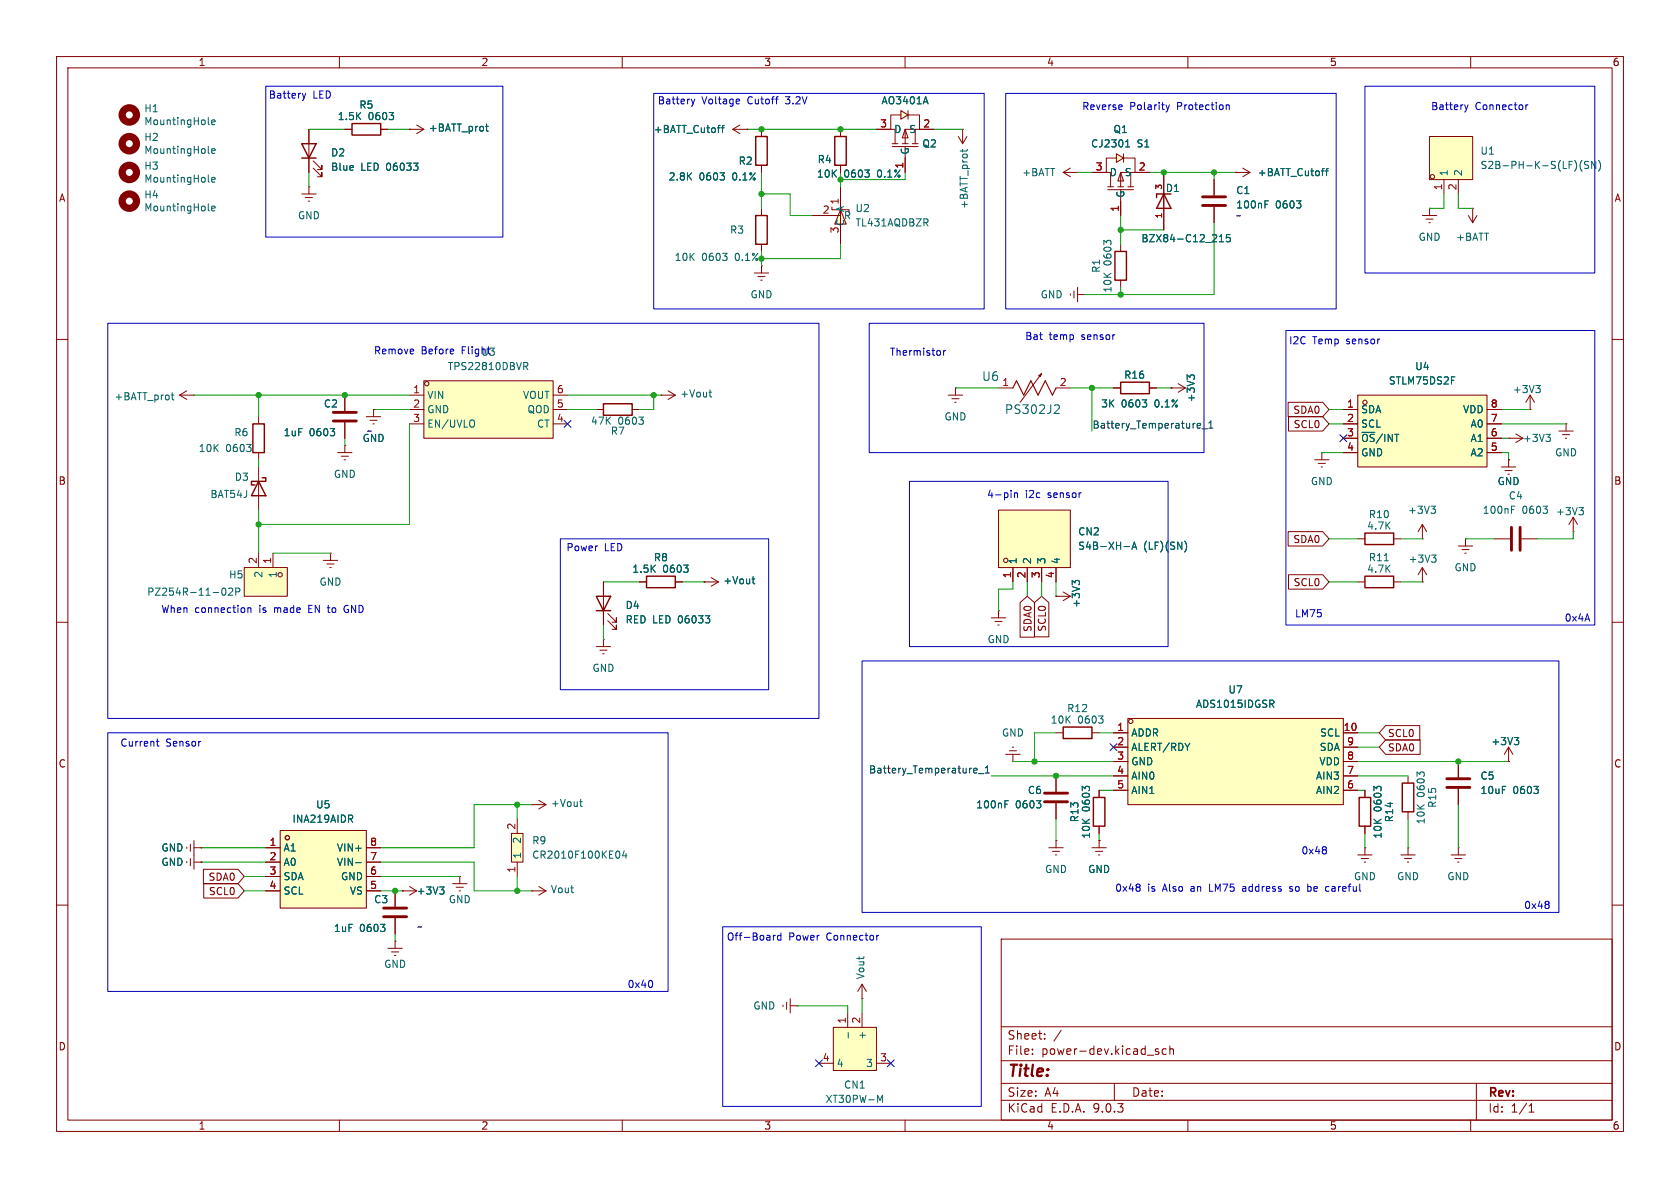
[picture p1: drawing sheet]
<svg xmlns="http://www.w3.org/2000/svg" width="297mm" height="210mm" viewBox="0 0 297 210" stroke-linecap="round" stroke-linejoin="round" font-family="sans-serif">
<g fill="none" stroke="#840000" stroke-width=".18">
<path d="M10 10h277v190h-277zM12 12h273v186h-273zM60 10v2M110 10v2M160 10v2M210 10v2M260 10v2M10 60h2M31.7 69.9l1.3 .7M31.7 69.9h2.6M33 69.1l-1.3 .8M34.3 69.9h.1"/>
<path d="M285 60h2M10 110h2M285 110h2M10 160h2M177 166h108v32h-108zM285 160h2M60 198v2M110 198v2M160 198v2M177 194.5h108M177 191.5h108M177 187.5h108"/>
<path d="M177 181.5h108M182.5 186.3v.1M182.5 185.5v.1M184.7 183.6v.1M184.7 182.8v.1M187.6 182.1l-1.3 2M197 191.5v3M204.2 185.7l.7 .4-.2 .3-.5-.1M204.8 185.5l-.3-.1-.3 .2M206.2 185.5l-.5-.1-.2 .3v.4l.1 .2h.6M206.8 185.5l.2-.1 .4 .1 .1 .9M206.8 184.9v1.5"/>
<path d="M210 198v2M260 198v2M261 191.5v6.5M270.3 196.6h.9M270.3 195.5l.4-.4v1.5"/>
</g>
<path d="M30.3 69.8h.5M30.5 69.4v1.1l.3 .2" fill="none" stroke="#006464" stroke-width=".18"/>
<path d="M176.5 90.2h12.7v10.1h-12.7z" fill="#ffffc2"/>
<g fill="none" stroke="#840000" stroke-width=".18">
<path d="M61 78.7h.1M61 69.9v2.7M61 74.7v2.8M61 78.7v1.3M167.6 69.9h2.6M168.3 70.5h1.2M168.8 71.1h.2M168.9 68.6h.1M168.9 68.6v1.3M176.5 68.6h2.6M184.1 66l-3.8 5.1M184.1 66l-.5 .4 .3 .1"/>
<path d="M184.1 66l-.3 .4 .1 .1M184.1 66l-.2 .5M186.7 68.6h2.5M57.1 99.1h2.6M57.8 99.7h1.3M58.4 97.8h.1M58.4 97.8v1.3M59.7 80h2.5M60.3 80.6h1.3M60.8 81.3h.3M176.5 90.2h12.7v10.1h-12.7zM58.3 100.3h.2"/>
<path d="M175.3 109.2h2.5M175.9 109.9h1.3M176.4 110.5h.3M176.5 108h.1M176.5 108v1.2M179.1 100.3v2.6M181.6 100.3v2.6M184.1 100.3v2.6M186.7 100.3v2.6"/>
<circle cx="177.8" cy="99.1" r=".38"/>
</g>
<path d="M36.8 32l.2 .2M37.4 31.8l.6-.1v-.3h-.4l-.2 .1 .1 .6h.5M58.4 75.8h.8l-.5 .4M59.1 76.4v.5M186.6 71.6h.5l.2 .4-1 1.1h1M198.7 96.6h1M200.1 97.1l.4-1.3 .5 1.3M200.2 96.7h.6M209.5 95.7a1.49 1.49 0 0 1 0 1.8" fill="none" stroke="#006464" stroke-width=".18"/>
<circle cx="22.9" cy="30.5" r="1.27" fill="none" stroke="#840000" stroke-width="1.3"/>
<path d="M58.9 72.9h4.1M58.9 74.4h4.1" fill="none" stroke="#840000" stroke-width=".51"/>
<path d="M179.1 68.6l.6-1.3 1.3 2.6 1.2-2.6 1.3 2.6 1.3-2.6 1.3 2.6 .6-1.3" fill="none" stroke="#840000" stroke-width=".2"/>
<path d="M43.2 100.3h7.6v5.1h-7.6z" fill="#ffffc2"/>
<g fill="none" stroke="#840000" stroke-width=".18">
<path d="M54.6 22.9v7.6M55.4 29.7l1.5 1.5v-.7v.7h-.8M55.4 28.4l1.5 1.6v-.8v.8h-.8M61 22.9h1.2M67.3 22.9h1.3M72.4 22.9h.1M72.4 22.9h2.5M73.7 22.1l1.2 .8M74.9 22.9l-1.2 .7M45.7 73.7v1.2M196.8 68.6h1.3M203.2 68.6h1.3"/>
<path d="M207 68.6h.1M207 68.6h2.5M208.3 67.8l1.2 .8M209.5 68.6l-1.2 .7M45.7 80v1.3M45.7 82.6v7.6M45.7 97.8v2.5M48.3 97.8v2.5M43.2 100.3h7.6v5.1h-7.6zM186.7 105.4h.1M186.7 105.4h2.5M188 104.6l1.2 .8"/>
<path d="M189.2 105.4l-1.2 .8"/>
<circle cx="49.5" cy="101.6" r=".38"/>
</g>
<g fill="none" stroke="#006464" stroke-width=".18">
<path d="M68.8 19.9h.8l-.4 .5M69.5 20.5v.5M73.1 28.8h.8l-.4 .5M73.8 29.4v.6M85.8 22.3h.5M86 21.9v1.1l.3 .2M43.6 78.6h.8l-.4 .4M44.3 79.2v.5M201.9 70.7h.8l-.4 .5M202.7 71.3v.5M210.4 66.7l-.5-.4v.8M210.4 66.5l.2-.2h.3l.2 .2"/>
<path d="M39.2 104.4l.1-.3 .2-.1a.68 .68 0 0 1 .4 .6 .68 .68 0 0 1-.4 .6l-.2-.1-.1-.4M40.4 104.1l.5-.1 .2 .3-.7 .9h.7M41.7 104.6h.6l.1-.2-.1-.3-.6-.1v1.2M190 103l-.4-.4v.8M190 102.8l.3-.2h.3l.2 .2"/>
</g>
<path d="M53.3 25.4h2.6l-1.3 2.5zM53.3 27.9h2.6M62.2 21.8h5.1v2.1h-5.1zM44.7 74.9h2v5.1h-2zM198.1 67.6h5.1v2h-5.1zM45.7 85.1l1.3 2.5h-2.6zM46.4 84.5h.6v.6h-2.6v.6h.7" fill="none" stroke="#840000" stroke-width=".25"/>
<path d="M252.7 24.1h7.6v7.7h-7.6z" fill="#ffffc2"/>
<g fill="none" stroke="#840000" stroke-width=".18">
<path d="M252.7 24.1h7.6v7.7h-7.6zM255.3 31.8v2.5M257.8 31.8v2.5M259.6 38.1l.7 1.3M260.3 36.8h.1M260.3 36.8v2.6M261.1 38.1l-.8 1.3M105.4 114.3h2.5M106 114.9h1.3M106.6 115.6h.2M106.7 113h.1M106.7 102.9v7.6"/>
<path d="M106.7 113v1.3M107.4 109.7l1.6 1.6v-.8v.8h-.8M107.4 108.5l1.6 1.5v-.8v.8h-.8M113 102.9h1.3M119.4 102.9h1.2M124.5 102.9h.1M124.5 102.9h2.5M125.7 102.1l1.3 .8M127 102.9l-1.3 .7"/>
<circle cx="253.2" cy="31.2" r=".38"/>
</g>
<path d="M279.7 28.3a1.46 1.46 0 0 0 0 2M280.8 28.6l-.4-.1-.2 .1v.4l.5 .2 .1 .3-.2 .3-.5-.1M282.1 28.5v1.3l-.7-1.3v1.3M282.6 28.3a1.46 1.46 0 0 1 0 2M120.9 99.9h.7l-.4 .5M121.6 100.5v.5M124.7 108.8h.8l-.4 .5M125.4 109.5v.5M133 102.3h.4M133.1 101.9v1.1l.3 .2" fill="none" stroke="#006464" stroke-width=".18"/>
<path d="M105.4 105.4h2.5l-1.2 2.6zM105.4 108h2.5M114.3 101.9h5.1v2h-5.1z" fill="none" stroke="#840000" stroke-width=".25"/>
<path d="M74.9 67.3h22.9v10.2h-22.9z" fill="#ffffc2"/>
<g fill="none" stroke="#840000" stroke-width=".18">
<path d="M205.7 30.5v10.1M72.4 69.9h2.5M72.4 72.4h2.5M72.4 74.9h2.5M74.9 67.3h22.9v10.2h-22.9zM97.8 69.9h2.5M97.8 72.4h2.5M97.8 74.9h2.5"/>
<circle cx="75.4" cy="67.8" r=".38"/>
</g>
<path d="M215.6 42.7h.7M215.6 41.8l.3-.3v1.2M217.5 41.5h-.7v.6l.2-.1h.4l.1 .2v.4l-.2 .1-.5-.1M83.7 74.3a.9 .9 0 0 1 0 1.1M92.6 64.1h.5l.2 .2-.1 .4h-.6M92.9 64.7l.4 .6" fill="none" stroke="#006464" stroke-width=".18"/>
<path d="M205.7 34.3l1.3 2.5h-2.5zM205.7 34.3h-1.2v.6" fill="none" stroke="#840000" stroke-width=".25"/>
<g fill="#ffffc2">
<path d="M160 22.9l.5 1.5h-1z"/>
<path d="M159.3 19.6l1.2 .7-1.2 .8z"/>
</g>
<g fill="none" stroke="#840000" stroke-width=".18">
<path d="M159.3 19.6l1.2 .7-1.2 .8zM160.5 19.6v1.5M154.9 22.9h2.6M157.7 25.9h4.6M157.7 25.4h1M159.3 20.3h-1.8v2.6h.7v2.5M159.5 25.4h1M160 22.9l.5 1.5h-1zM160 27.9v2.6M160.5 20.3h2.1v2.6M161.3 25.4h1M161.8 22.9v2.5"/>
<path d="M162.6 22.9h-2.6v2.5M162.6 22.9h2.5M169.4 24.1l.8 1.3M170.2 22.9h.1M170.2 22.9v2.5M170.9 24.1l-.7 1.3M188 30.5l1.2 .7M188 30.5h2.5M189.2 29.7l-1.2 .8M190.5 30.5h.1"/>
</g>
<path d="M163.6 17.1l.5 1.3M170.2 26.4v.5M171 26.4l-.2 .3h-1.1" fill="none" stroke="#006464" stroke-width=".18"/>
<g fill="#ffffc2">
<path d="M198.1 30.5l.5 1.5h-1z"/>
<path d="M197.4 27.2l1.2 .7-1.2 .8z"/>
</g>
<g fill="none" stroke="#840000" stroke-width=".18">
<path d="M53.3 34.3h2.6M54 34.9h1.2M54.5 35.6h.2M54.6 33h.1M54.6 33v1.3M129.5 22.9l1.3 .7M129.5 22.9h2.6M130.8 22.1l-1.3 .8M132.1 22.9h.1M134.6 22.9v1.2M134.6 29.2v1.3M134.6 36.8v1.3"/>
<path d="M143.5 38.1h5.1M147.1 36.6v.5h3v.5M148.6 22.9v1.2M148.6 29.2v1.3M148.6 33v10.2M193 30.5h2.6M195.8 33.5h4.6M195.8 33h1M197.4 27.9h-1.8v2.6h.7v2.5M197.4 27.2l1.2 .7-1.2 .8zM197.6 33h1M198.1 30.5l.5 1.5h-1z"/>
<path d="M198.1 35.6v2.5M198.6 27.9h2.1v2.6M198.6 27.2v1.5M199.4 33h1M199.9 30.5v2.5M200.7 30.5h-2.6v2.5M200.7 30.5h2.5M214.6 31.8v2.7M214.6 36.6v2.8M133.3 48.3h2.6M134 48.9h1.3M134.5 49.5h.2"/>
<path d="M134.6 47h.1M134.6 43.2v1.3M134.6 47v1.3M189.2 51.9v.3M189.9 51.4v1.3M190.5 52.1h1.3M190.5 50.8v2.5M191.8 52.1h.1M198.1 43.2v1.3M198.1 49.5v1.3M64.8 73.7h2.5M65.4 74.3h1.3"/>
<path d="M65.9 74.9h.3M66 72.4h.1M66 72.4v1.3M105.4 72.4h1.3M111.8 72.4h1.2M116.8 69.9h.1M116.8 69.9h2.6M118.1 69.1l1.3 .8M119.4 69.9l-1.3 .7M264.2 95.3h2.8M269 95.3h2.8M80 156.2h2.5"/>
<path d="M80.6 156.8h1.3M81.2 157.5h.2M81.3 154.9h.1M81.3 154.9v1.3M240 151.1h2.6M240.7 151.8h1.2M241.2 152.4h.2M241.3 149.9h.1M241.3 149.9v1.2"/>
</g>
<g fill="none" stroke="#006464" stroke-width=".18">
<path d="M36.8 26.9l.2 .2M36.8 37.1l.2 .2M36.8 21.9l.2 .1M37.4 26.7l.6-.1v-.3h-.4l-.2 .2 .1 .6h.5M37.4 21.6l.6-.1v-.2l-.4-.1-.2 .2 .1 .6h.5M37.4 36.9l.6-.2v-.2l-.4-.1-.2 .2 .1 .6h.5M127.3 30.6h.8l-.5 .4M127.6 22.6h.4M128 31.2v.5M128 22.2l-.3 .2v1M152.9 30h.8l-.4 .5M153.6 30.6v.6"/>
<path d="M199 26h.7M199.1 25l.3-.3v1.3M223.6 36.1h.5M223.6 35.5h.6M229.2 35.5h.8l-.4 .5M229.9 36.1v.6M127.7 44.8h.8l-.4 .5M128.5 45.4v.5M195.6 42.9l-.5-.4v.8M195.7 42.5h.6M112.9 73.7h.8l-.4 .5M113.7 74.3v.6"/>
<path d="M125.3 69.3h.5M125.5 68.9v1.1l.3 .2M267.2 90.1h.4M267.2 89.5h.6M272.8 89.5h.8l-.5 .5M273.5 90.1v.5"/>
</g>
<path d="M133.6 24.1h2v5.1h-2zM133.6 38.1h2v5.1h-2zM147.6 24.1h2v5.1h-2zM197.1 44.5h2v5h-2zM106.7 71.4h5.1v2h-5.1z" fill="none" stroke="#840000" stroke-width=".25"/>
<path d="M212.6 34.8h4.1M212.6 36.3h4.1M267.2 93.2v4.1M268.7 93.2v4.1" fill="none" stroke="#840000" stroke-width=".51"/>
<g fill="none" stroke="#840000" stroke-width="1.3">
<circle cx="22.9" cy="25.4" r="1.27"/>
<circle cx="22.9" cy="35.6" r="1.27"/>
<circle cx="22.9" cy="20.3" r="1.27"/>
</g>
<path d="M90.4 147.3h2.1v5.1h-2.1z" fill="#ffffc2"/>
<g fill="none" stroke="#840000" stroke-width=".18">
<path d="M251.5 95.3h.1M251.5 92.7l-.8 1.3M251.5 92.7l.7 1.3M251.5 92.7v2.6M33 149.7v.3M33 152.3v.2M33.7 149.2v1.3M33.7 151.8v1.2M34.3 149.9h1.3M34.3 148.6v5.1M34.3 152.4h1.3M35.6 149.9h.1"/>
<path d="M35.6 152.4h.1M69.8 157.5v2.8M71.1 157.5h.1M71.1 157.5h2.6M72.4 156.7l1.3 .8M73.7 157.5l-1.3 .7M90.4 147.3h2.1v5.1h-2.1zM91.4 144.8v2.5M91.4 152.4v2.5M68.6 167.6h2.5M69.2 168.3h1.3M69.7 168.9h.3"/>
<path d="M69.8 166.4h.1M69.8 162.3v2.8M69.8 166.4v1.2"/>
</g>
<path d="M253 89.5h.8l-.5 .5M253.5 90l.3 .2v.3l-.3 .2M77.7 156.8h.8l-.4 .5M78.3 157.3l.2 .2v.3l-.2 .3M109.4 150.5l.2 .4-.2 .7M110.4 150.4l-.3 .9h.7M110.7 150.9v.8M67.3 163.4h.7l-.4 .5M68 164v.5" fill="none" stroke="#006464" stroke-width=".18"/>
<path d="M67.8 160.5h4.1M67.8 162.1h4.1" fill="none" stroke="#840000" stroke-width=".51"/>
<path d="M49.5 146.8h15.3v13.7h-15.3z" fill="#ffffc2"/>
<g fill="none" stroke="#840000" stroke-width=".18">
<path d="M47 149.9h2.5M47 152.4h2.5M47 154.9h2.5M47 157.5h2.5M49.5 146.8h15.3v13.7h-15.3zM64.8 149.9h2.5M64.8 152.4h2.5M64.8 154.9h2.5M64.8 157.5h2.5"/>
<circle cx="50.8" cy="148.1" r=".38"/>
</g>
<path d="M61.9 144.8l.5 .6M62.2 144.2l.2 .1-.2 .4M62.9 152.5h1" fill="none" stroke="#006464" stroke-width=".18"/>
<path d="M240 69.9h22.9v12.7h-22.9z" fill="#ffffc2"/>
<g fill="none" stroke="#840000" stroke-width=".18">
<path d="M218.4 30.5h.1M218.4 30.5h2.6M219.7 29.7l1.3 .8M221 30.5l-1.3 .7M251.5 38.1h2.5M252.1 38.7h1.3M252.6 39.4h.3M252.7 36.8h.1M252.7 36.8v1.3M237.5 72.4h2.5M237.5 74.9h2.5M237.5 77.5h2.5"/>
<path d="M240 69.9h22.9v12.7h-22.9zM262.9 72.4h2.5M262.9 74.9h2.5M262.9 77.5h2.5M266.7 77.5h.1M266.7 77.5h2.5M268 76.7l1.2 .8M269.2 77.5l-1.2 .7M275.6 76.2h2.5M276.2 76.8h1.3M276.7 77.5h.3M276.9 74.9h.1"/>
<path d="M276.9 74.9v1.3M232.4 81.3h2.5M233 81.9h1.3M233.6 82.6h.2M233.7 80h.1M233.7 80v1.3M237.5 80h2.5M240 95.3h1.3M246.4 95.3h1.2M257.8 96.5h2.5M258.4 97.2h1.3M259 97.8h.2"/>
<path d="M259.1 95.3h.1M259.1 95.3v1.2M262.9 80h2.5M265.4 82.6h2.6M266.1 83.2h1.2M266.6 83.8h.2M266.7 81.3h.1M266.7 81.3v1.3M240 102.9h1.3M246.4 102.9h1.2M251.5 102.9h.1M251.5 100.3l-.8 1.3"/>
<path d="M251.5 100.3l.7 1.3M251.5 100.3v2.6M177.8 133.4h2.5M178.4 132.7h1.3M178.9 132.1h.3M179.1 134.6h.1M179.1 133.4v1.2M186.7 137.2v2.8M186.7 129.5h1.3M193 129.5h1.3M241.3 139.7v1.3M257.8 134.6v2.8"/>
<path d="M257.8 139.4v2.8M266.7 134.6h.1M266.7 132.1l-.8 1.3M266.7 132.1l.8 1.3M266.7 132.1v2.5M94 142.2h.1M94 142.2h2.5M95.2 141.5l1.3 .7M96.5 142.2l-1.3 .8M185.4 149.9h2.6M186.1 150.5h1.2M186.6 151.1h.2"/>
<path d="M186.7 148.6h.1M186.7 142v2.8M186.7 148.6v1.3M241.3 146.1v1.2M256.5 151.1h2.6M257.2 151.8h1.2M257.7 152.4h.2M257.8 149.9h.1M257.8 149.9v1.2"/>
<circle cx="241.3" cy="71.1" r=".38"/>
</g>
<g fill="none" stroke="#006464" stroke-width=".18">
<path d="M234.3 30.2h.5M234.8 29.8l-.3 .2v1.1M273.3 76.8h.8l-.4 .5M273.8 77.3l.3 .2v.3l-.3 .2M244.7 99.1h.7M253.1 98.1h.8l-.5 .5M253.6 98.6l.3 .2v.3l-.3 .3M194.2 126.6h.8l-.4 .4M194.9 127.2v.5M243.4 139.4l-.5-.4v.8M243.5 139.1h.5M267.7 130.4h.8l-.4 .5"/>
<path d="M268.2 130.9l.3 .2v.3l-.3 .2M271.2 139h.8l-.5 .5M271.9 139.6v.6M102.5 141.7h.5M102.7 141.3v1.1l.3 .2M177.7 142.2h.4M177.7 141.5h.6M183.2 141.5h.8l-.4 .5M183.9 142.2v.5"/>
</g>
<path d="M241.3 94.2h5.1v2.1h-5.1zM241.3 101.9h5.1v2h-5.1zM188 128.5h5v2.1h-5zM240.3 141h2v5.1h-2z" fill="none" stroke="#840000" stroke-width=".25"/>
<path d="M255.8 139.2h4M255.8 137.7h4M184.7 141.7h4M184.7 140.2h4" fill="none" stroke="#840000" stroke-width=".51"/>
<path d="M199.4 127h38.1v15.2h-38.1z" fill="#ffffc2"/>
<g fill="none" stroke="#840000" stroke-width=".18">
<path d="M270.5 72.4h.1M270.5 69.9l-.8 1.2M270.5 69.9l.8 1.2M270.5 69.9v2.5M278.1 94h.1M278.1 91.4l-.7 1.3M278.1 91.4l.8 1.3M278.1 91.4v2.6M194.3 139.7v1.3M196.8 129.5h2.6M196.8 132.1h2.6M196.8 134.6h2.6"/>
<path d="M196.8 137.2h2.6M196.8 139.7h2.6M199.4 127h38.1v15.2h-38.1zM237.5 129.5h2.5M237.5 132.1h2.5M237.5 134.6h2.5M237.5 137.2h2.5M237.5 139.7h2.5M193 149.9h2.6M193.7 150.5h1.2M194.2 151.1h.2M194.3 148.6h.1"/>
<path d="M194.3 146.1v1.2M194.3 148.6v1.3M138.4 177.7v.2M139.1 177.2v1.2M139.7 177.8h1.3M139.7 176.5v2.6M141 177.8h.1M152.4 176.5h.1M152.4 174l-.8 1.3M152.4 174l.8 1.3M152.4 174v2.5"/>
<circle cx="199.9" cy="127.5" r=".38"/>
</g>
<path d="M271.5 68.1h.8l-.4 .5M272.1 68.6l.2 .3v.3l-.2 .2M279.1 89.7h.8l-.4 .5M279.7 90.2l.2 .3v.3l-.2 .2M191.8 139.4l-.5-.4v.8M191.9 139.1h.6M224.8 124.4l.4 .6M225 123.8l.2 .2v.3l-.2 .1" fill="none" stroke="#006464" stroke-width=".18"/>
<path d="M193.3 141h2v5.1h-2z" fill="none" stroke="#840000" stroke-width=".25"/>
<path d="M147.3 181.6h7.6v7.6h-7.6z" fill="#ffffc2"/>
<g fill="none" stroke="#840000" stroke-width=".18">
<path d="M54.6 22.9v2.5M54.6 27.9v2.6M61 22.9h1.2M67.3 22.9h1.3M72.4 22.9h.1M132.1 22.9h.1M134.6 22.9v1.2M134.6 29.2v1.3M148.6 22.9v1.2M148.6 29.2v1.3M154.9 22.9h2.6M160 27.9v2.6"/>
<path d="M162.6 22.9h2.5M193 30.5h2.6M198.1 35.6v2.5M200.7 30.5h2.5M205.7 30.5v10.1M214.6 31.8v2.7M214.6 36.6v2.8M218.4 30.5h.1M61 69.9v2.7M61 74.7v2.8M66 72.4h.1M196.8 68.6h1.3"/>
<path d="M203.2 68.6h1.3M207 68.6h.1M227.7 71.1h6.1l1.1 1.3-1.1 1.3h-6.1zM227.8 73.7h6l1.1 1.2-1.1 1.3h-6zM237.5 72.4h2.5M237.5 74.9h2.5M237.5 77.5h2.5M262.9 72.4h2.5M262.9 74.9h2.5M262.9 77.5h2.5M227.7 94h6.1l1.1 1.3-1.1 1.2h-6.1zM237.5 80h2.5"/>
<path d="M262.9 80h2.5M266.7 81.3h.1M106.7 102.9v2.5M106.7 108v2.5M113 102.9h1.3M119.4 102.9h1.2M124.5 102.9h.1M179.1 100.3v2.6M180.3 106.5l1.3-1.1 1.3 1.1v6.1h-2.6zM181.6 100.3v2.6M182.9 106.5l1.2-1.1 1.3 1.1v6.1h-2.5zM184.1 100.3v2.6"/>
<path d="M186.7 105.4h.1M186.7 100.3v2.6M227.8 101.6h6l1.1 1.3-1.1 1.2h-6zM186.7 137.2v2.8M194.3 139.7v1.3M196.8 129.5h2.6M196.8 132.1h2.6M196.8 134.6h2.6M196.8 137.2h2.6M196.8 139.7h2.6M237.5 129.5h2.5M237.5 132.1h2.5"/>
<path d="M237.5 134.6h2.5M237.5 137.2h2.5M237.5 139.7h2.5M241.3 139.7v1.3M245 128.3h6v2.5h-6l-1.2-1.3zM245 130.8h6.1v2.6h-6.1l-1.2-1.3zM248.9 137.2v1.2M257.8 134.6v2.8M257.8 139.4v2.8M266.7 134.6h.1M35.6 152.4h.1M35.6 149.9h.1"/>
<path d="M36 153.7h6.1l1.1 1.2-1.1 1.3h-6.1zM36 156.2h6.1l1.1 1.3-1.1 1.3h-6.1zM47 152.4h2.5M47 157.5h2.5M47 149.9h2.5M47 154.9h2.5M64.8 152.4h2.5M64.8 157.5h2.5M64.8 149.9h2.5M64.8 154.9h2.5M69.8 157.5v2.8M71.1 157.5h.1"/>
<path d="M94 157.5h.1M94 157.5h2.5M95.2 156.7l1.3 .8M96.5 157.5l-1.3 .7M186.7 142v2.8M194.3 148.6h.1M194.3 146.1v1.2M241.3 146.1v1.2M247.6 151.1h2.6M248.3 151.8h1.3M248.8 152.4h.2M248.9 149.9h.1"/>
<path d="M248.9 143.5v1.3M248.9 149.9v1.2M69.8 162.3v2.8M149.9 179.1v2.5M152.4 179.1v2.5M144.8 188h2.5M147.3 181.6h7.6v7.6h-7.6zM154.9 188h2.6"/>
</g>
<g fill="none" stroke="#006464" stroke-width=".18">
<path d="M68.8 19.9h.8l-.4 .5M163.6 17.1l.5 1.3M69.5 20.5v.5M73.1 28.8h.8l-.4 .5M73.8 29.4v.6M85.8 22.3h.5M86 21.9v1.1l.3 .2M127.3 30.6h.8l-.5 .4M127.6 22.6h.4M128 31.2v.5M128 22.2l-.3 .2v1M152.9 30h.8l-.4 .5"/>
<path d="M153.6 30.6v.6M199 26h.7M199.1 25l.3-.3v1.3M223.6 36.1h.5M223.6 35.5h.6M229.2 35.5h.8l-.4 .5M229.9 36.1v.6M234.3 30.2h.5M234.8 29.8l-.3 .2v1.1M215.6 42.7h.7M215.6 41.8l.3-.3v1.2M217.5 41.5h-.7v.6l.2-.1h.4l.1 .2v.4l-.2 .1-.5-.1"/>
<path d="M58.4 75.8h.8l-.5 .4M59.1 76.4v.5M201.9 70.7h.8l-.4 .5M202.7 71.3v.5M210.4 66.7l-.5-.4v.8M210.4 66.5l.2-.2h.3l.2 .2M120.9 99.9h.7l-.4 .5M198.7 96.6h1M200.1 97.1l.4-1.3 .5 1.3M200.2 96.7h.6M209.5 95.7a1.49 1.49 0 0 1 0 1.8M121.6 100.5v.5"/>
<path d="M124.7 108.8h.8l-.4 .5M125.4 109.5v.5M133 102.3h.4M133.1 101.9v1.1l.3 .2M190 103l-.4-.4v.8M190 102.8l.3-.2h.3l.2 .2M191.8 139.4l-.5-.4v.8M191.9 139.1h.6M224.8 124.4l.4 .6M225 123.8l.2 .2v.3l-.2 .1M243.4 139.4l-.5-.4v.8M243.5 139.1h.5"/>
<path d="M251 136.9l-.5-.4v.8M251.1 136.5h.6M267.7 130.4h.8l-.4 .5M268.2 130.9l.3 .2v.3l-.3 .2M271.2 139h.8l-.5 .5M271.9 139.6v.6M61.9 144.8l.5 .6M62.2 144.2l.2 .1-.2 .4M62.9 152.5h1M77.7 156.8h.8l-.4 .5M78.3 157.3l.2 .2v.3l-.2 .3M177.7 142.2h.4"/>
<path d="M177.7 141.5h.6M183.2 141.5h.8l-.4 .5M183.9 142.2v.5M67.3 163.4h.7l-.4 .5M68 164v.5M150 182.5v1M155.2 193.6l.4 .9 .4-.9v1.3"/>
</g>
<path d="M247.9 138.4h2v5.1h-2z" fill="none" stroke="#840000" stroke-width=".25"/>
<path d="M211.8 74.8l.4 .1 .1 .2-.7 .2M212.2 75.6l-.4 .1M212.5 75.8h1M213.7 75.7h.7M213.7 74.8l.4-.4v1.3M172.3 135.8l.4 .1v.2l-.6 .1M172.7 136.6h-.4M173 136.8h1M174.2 136.6h.7M174.2 135.7l.4-.3v1.2" fill="none" stroke="#0f0f0f" stroke-width=".18"/>
<g fill="none" stroke="#009600" stroke-width=".18">
<path d="M54.6 22.9h6.4M54.6 30.5v2.5M68.6 22.9h3.8M132.1 22.9h22.8M134.6 30.5v6.3M134.6 34.3h5.1v3.8h3.8M148.6 30.5v2.5M160 30.5v1.3h-11.4M165.1 22.9h5.1M190.5 30.5h2.5M198.1 38.1v5.1M203.2 30.5h15.2"/>
<path d="M214.6 39.4v12.7h-22.8M214.6 30.5v1.3M255.3 34.3v2.5h-2.6M257.8 34.3v2.5h2.5M134.6 44.5v2.5M148.6 43.2v2.5h-14M198.1 50.8v1.3M198.1 40.6h7.6M34.3 69.9h38.1M45.7 69.9v3.8M61 77.5v1.2M66 72.4h6.4"/>
<path d="M72.4 74.9v17.8h-26.7M100.3 69.9h16.5M100.3 72.4h5.1M115.6 69.9v2.5h-2.6M168.9 68.6h7.6M189.2 68.6h7.6M193 68.6v7.6M204.5 68.6h2.5M234.9 72.4h2.6M234.9 74.9h2.6M265.4 72.4h5.1M265.4 74.9h11.5"/>
<path d="M265.4 77.5h1.3M45.7 81.3v1.3M45.7 90.2v7.6M48.3 97.8h10.1M233.7 80h3.8M234.9 95.3h5.1M247.6 95.3h3.9M259.1 95.3h5.1M265.4 80h1.3v1.3M278.1 94v1.3h-6.3M106.7 102.9h6.3M106.7 110.5v2.5"/>
<path d="M120.6 102.9h3.9M179.1 102.9v1.2h-2.6v3.9M181.6 102.9v2.5M184.1 102.9v2.5M186.7 102.9v2.5M234.9 102.9h5.1M247.6 102.9h3.9M175.3 137.2h21.5M179.1 134.6h17.7M186.7 129.5h-3.8v5.1M194.3 139.7h2.5M194.3 129.5h2.5"/>
<path d="M240 134.6h26.7M240 137.2h8.9M240 139.7h1.3M240 129.5h3.8M240 132.1h3.8M35.6 149.9h11.4M35.6 152.4h11.4M43.2 157.5h3.8M43.2 154.9h3.8M67.3 152.4h16.5v5.1h10.2M67.3 157.5h3.8M67.3 154.9h14"/>
<path d="M91.4 142.2v2.6M91.4 154.9v2.6M94 142.2h-10.2v7.7h-16.5M186.7 144.8v3.8M194.3 147.3v1.3M241.3 147.3v2.6M248.9 144.8v5.1M257.8 142.2v7.7M69.8 165.1v1.3M141 177.8h8.9v1.3M152.4 176.5v2.6"/>
</g>
<path d="M99.7 74.3l1.2 1.2M100.9 74.3l-1.2 1.2M236.9 76.9l1.2 1.2M238.1 76.9l-1.2 1.2M196.2 131.5l1.3 1.2M197.5 131.5l-1.3 1.2M144.2 187.4l1.2 1.2M145.4 187.4l-1.2 1.2M156.9 187.4l1.2 1.2M158.1 187.4l-1.2 1.2" fill="none" stroke="#000084" stroke-width=".18"/>
<g fill="none" stroke="#0000c2" stroke-width=".18">
<path d="M47 15.2h41.9v26.7h-41.9zM53.4 16.5l.4 .8M53.8 17.3l-.2 .4M54.1 16.5l-.3 .8M115.6 16.5h58.4v38.1h-58.4zM122.2 17.5l.3 .9M122.5 18.4l-.2 .3M122.8 17.5l-.3 .9M130.6 17.5l.1 .3-.6 .1M130.7 18.3l-.1 .1M137.1 17.5h.5M137.5 17.1h.1"/>
<path d="M177.8 16.5h58.4v38.1h-58.4zM198.3 18.6l.1 .2-.6 .2M206.1 18.5l.3 .9M206.4 19.4l-.3 .4M206.7 18.5l-.3 .9M216.8 18.7l.2-.2 .3 .1v.8M216.8 18.5v.9M241.3 15.2h40.6v33.1h-40.6zM258.9 18.5l.3 .9M259.2 19.4l-.2 .3M259.5 18.5l-.3 .9M269.8 18.5v.9"/>
<path d="M270.1 18.5l-.3 .3M19 57.2h125.8v69.8h-125.8zM153.7 57.2h59.2v22.8h-59.2zM227.3 58.4h54.6v52.1h-54.6zM80.1 61.8l.1 .2-.6 .1M166.8 62v.8M167.2 62l-.4 .2M99.1 95.3h36.8v26.6h-36.8zM160.8 85.1h45.7v29.2h-45.7zM179.3 87.1v.9M179.3 87.2l.2-.1 .3 .1 .1 .8M43.8 107.4v.9"/>
<path d="M43.8 107.6l.2-.2 .3 .1 .1 .8M61.2 107a.68 .68 0 0 0-.4 .6 .68 .68 0 0 0 .4 .7M152.4 116.8h123.2v44.5h-123.2zM19 129.5h99.1v45.8h-99.1zM27.6 131.1h.5M27.8 130.6v1.1l.3 .2M201.3 156.3l.3 .2-.3 .3 .3 .3v.2l-.3 .3M219.8 156.7l-.1 .1M219.8 157.1l-.2 .2 .2 .3M228 157.5l.4 .1M228.4 156.7l-.4 .2v.2h.4M231.2 156.8l.4-.1 .1 .1"/>
<path d="M231.7 157.4l-.1 .2-.4-.1M234.3 149.7l.2 .2-.2 .3 .2 .3v.2l-.2 .3M234.6 156.7l.3 .1M234.9 157.5l-.3 .1M273.6 159.3l.3 .3-.3 .3 .3 .2v.3l-.3 .2M115.2 173.4l.2 .4-.2 .7M127.8 163.8h45.7v31.8h-45.7zM136.7 165.3v.9M137.1 165.3l-.4 .3M138.1 165.4l-.4-.1-.2 .3 .1 .5h.5M138.1 164.9v1.3M155.4 165.3l-.4 .3"/>
</g>
<g fill="#009600" stroke="#009600" stroke-width=".18">
<circle cx="69.8" cy="157.5" r=".46"/>
<circle cx="91.4" cy="142.2" r=".46"/>
<circle cx="91.4" cy="157.5" r=".46"/>
<circle cx="134.6" cy="45.7" r=".46"/>
<circle cx="134.6" cy="34.3" r=".46"/>
<circle cx="134.6" cy="22.9" r=".46"/>
<circle cx="148.6" cy="22.9" r=".46"/>
<circle cx="115.6" cy="69.9" r=".46"/>
<circle cx="61" cy="69.9" r=".46"/>
<circle cx="45.7" cy="69.9" r=".46"/>
<circle cx="45.7" cy="92.7" r=".46"/>
<circle cx="214.6" cy="30.5" r=".46"/>
<circle cx="148.6" cy="31.8" r=".46"/>
<circle cx="198.1" cy="40.6" r=".46"/>
<circle cx="205.7" cy="30.5" r=".46"/>
<circle cx="198.1" cy="52.1" r=".46"/>
<circle cx="193" cy="68.6" r=".46"/>
<circle cx="257.8" cy="134.6" r=".46"/>
<circle cx="182.9" cy="134.6" r=".46"/>
<circle cx="186.7" cy="137.2" r=".46"/>
</g>
<text font-size="2.8" fill="#840000" x="178" y="190.9">Title:</text>
<g font-size="2.1" fill="#006464">
<text x="173.5" y="67.5">U6</text>
<text x="177.6" y="73.4">PS302J2</text>
</g>
<g font-size="2.1" fill="#840000">
<text x="178" y="184">Sheet:</text>
<text x="178" y="186.7">File:</text>
<text x="184.1" y="186.7">power-dev.kicad_sch</text>
<text x="178" y="196.9">KiCad</text>
<text x="178" y="194.1">Size:</text>
<text x="184.7" y="194.1">A4</text>
<text x="185.7" y="196.9">E.D.A.</text>
<text x="193.3" y="196.9">9.0.3</text>
<text x="200" y="194.1">Date:</text>
<text x="263" y="194.3">Rev:</text>
<text x="263" y="196.9">Id:</text>
<text x="267.1" y="196.9">1/1</text>
</g>
<g font-size="1.8" fill="#840000">
<text x="35" y="11.9">1</text>
<text x="85" y="11.9">2</text>
<text x="135" y="11.9">3</text>
<text x="185" y="11.9">4</text>
<text x="235" y="11.9">5</text>
<text x="285" y="11.9">6</text>
<text x="10.3" y="35.9">A</text>
<text x="285.3" y="35.9">A</text>
<text x="228.5" y="73.3">SDA0</text>
<text x="228.6" y="75.9">SCL0</text>
<text x="10.3" y="85.9">B</text>
<text x="285.3" y="85.9">B</text>
<text x="228.5" y="96.2">SDA0</text>
<text x="228.6" y="103.8">SCL0</text>
<text x="182.6" y="111.8" transform="rotate(-90 182.6 111.8)">SDA0</text>
<text x="185.1" y="111.8" transform="rotate(-90 185.1 111.8)">SCL0</text>
<text x="245.3" y="130.5">SCL0</text>
<text x="10.3" y="135.9">C</text>
<text x="245.3" y="133">SDA0</text>
<text x="285.3" y="135.9">C</text>
<text x="36.8" y="155.9">SDA0</text>
<text x="36.8" y="158.4">SCL0</text>
<text x="10.3" y="185.9">D</text>
<text x="285.3" y="185.9">D</text>
<text x="35" y="199.9">1</text>
<text x="85" y="199.9">2</text>
<text x="135" y="199.9">3</text>
<text x="185" y="199.9">4</text>
<text x="235" y="199.9">5</text>
<text x="285" y="199.9">6</text>
</g>
<g font-size="1.8" fill="#0000c2">
<text x="47.4" y="17.6">Battery</text>
<text x="55.3" y="17.6">LED</text>
<text x="116.2" y="18.6">Battery</text>
<text x="124.1" y="18.6">Voltage</text>
<text x="132.3" y="18.6">Cutoff</text>
<text x="139.2" y="18.6">3.2V</text>
<text x="191.2" y="19.7">Reverse</text>
<text x="199.7" y="19.7">Polarity</text>
<text x="208.2" y="19.7">Protection</text>
<text x="252.9" y="19.7">Battery</text>
<text x="260.8" y="19.7">Connector</text>
<text x="66" y="62.8">Remove</text>
<text x="74.4" y="62.8">Before</text>
<text x="81.7" y="62.8">Flight</text>
<text x="85" y="63.1">U3</text>
<text x="157.2" y="63.1">Thermistor</text>
<text x="181.1" y="60.3">Bat</text>
<text x="185.5" y="60.3">temp</text>
<text x="191.3" y="60.3">sensor</text>
<text x="227.8" y="61.1">I2C</text>
<text x="232" y="61.1">Temp</text>
<text x="238.1" y="61.1">sensor</text>
<text x="174.4" y="88.2">4-pin</text>
<text x="181.3" y="88.2">i2c</text>
<text x="185.3" y="88.2">sensor</text>
<text x="100" y="97.6">Power</text>
<text x="106.8" y="97.6">LED</text>
<text x="28.4" y="108.6">When</text>
<text x="34.4" y="108.6">connection</text>
<text x="45.9" y="108.6">is</text>
<text x="48.7" y="108.6">made</text>
<text x="55" y="108.6">EN to</text>
<text x="61.7" y="108.6">GND</text>
<text x="228.8" y="109.3">LM75</text>
<text x="276.5" y="110.1">0x4A</text>
<text x="21.2" y="132.2">Current</text>
<text x="29.3" y="132.2">Sensor</text>
<text x="230" y="151.2">0x48</text>
<text x="197" y="157.8">0x48</text>
<text x="202.9" y="157.8">is</text>
<text x="205.7" y="157.8">Also</text>
<text x="210.8" y="157.8">an</text>
<text x="214.2" y="157.8">LM75</text>
<text x="220.3" y="157.8">address</text>
<text x="228.9" y="157.8">so</text>
<text x="232.2" y="157.8">be</text>
<text x="235.6" y="157.8">careful</text>
<text x="269.4" y="160.9">0x48</text>
<text x="128.4" y="166.5">Off-Board</text>
<text x="139.4" y="166.5">Power</text>
<text x="146.2" y="166.5">Connector</text>
<text x="110.9" y="174.9">0x40</text>
</g>
<g font-size="1.8" fill="#006464">
<text x="25.4" y="20">H1</text>
<text x="25.4" y="22.3">MountingHole</text>
<text x="59.6" y="21.4">1.5K</text>
<text x="63.4" y="19.4">R5</text>
<text x="65.1" y="21.4">0603</text>
<text x="75.7" y="23.5">+BATT_prot</text>
<text x="115.5" y="23.7">+BATT_Cutoff</text>
<text x="155.7" y="18.6">AO3401A</text>
<text x="158" y="23.7">D</text>
<text x="160.6" y="23.7">S</text>
<text x="196.7" y="23.7">Q1</text>
<text x="25.4" y="25.1">H2</text>
<text x="25.4" y="27.4">MountingHole</text>
<text x="58.4" y="27.9">D2</text>
<text x="130.5" y="29.3">R2</text>
<text x="144.5" y="29.1">R4</text>
<text x="160.9" y="27.4" transform="rotate(-90 160.9 27.4)">G</text>
<text x="163" y="26.3">Q2</text>
<text x="192.8" y="26.3">CJ2301</text>
<text x="201" y="26.3">S1</text>
<text x="261.6" y="27.5">U1</text>
<text x="25.4" y="30.2">H3</text>
<text x="25.4" y="32.5">MountingHole</text>
<text x="25.4" y="35.3">H4</text>
<text x="58.4" y="30.4">Blue</text>
<text x="63.8" y="30.4">LED 06033</text>
<text x="118.1" y="32.1">2.8K</text>
<text x="123.6" y="32.1">0603</text>
<text x="129.6" y="32.1">0.1%</text>
<text x="144.3" y="31.6">10K</text>
<text x="149.2" y="31.6">0603</text>
<text x="155.2" y="31.6">0.1%</text>
<text x="180.6" y="31.3">+BATT</text>
<text x="196.1" y="31.3">D</text>
<text x="198.7" y="31.3">S</text>
<text x="199" y="35.1" transform="rotate(-90 199 35.1)">G</text>
<text x="206" y="34.1">D1</text>
<text x="218.4" y="34.5">C1</text>
<text x="222.3" y="31.3">+BATT_Cutoff</text>
<text x="256.1" y="31.2" transform="rotate(-90 256.1 31.2)">1</text>
<text x="258.7" y="31.2" transform="rotate(-90 258.7 31.2)">2</text>
<text x="261.6" y="30.1">S2B-PH-K-S(LF)(SN)</text>
<text x="25.4" y="37.6">MountingHole</text>
<text x="52.6" y="39">GND</text>
<text x="129" y="41.5">R3</text>
<text x="149.1" y="39">R</text>
<text x="149.5" y="40.1" transform="rotate(-90 149.5 40.1)">C A</text>
<text x="151.1" y="37.7">U2</text>
<text x="151.1" y="40.2">TL431AQDBZR</text>
<text x="171.3" y="37" transform="rotate(-90 171.3 37)">+BATT_prot</text>
<text x="218.4" y="37.1">100nF</text>
<text x="225.5" y="37.1">0603</text>
<text x="119.2" y="46.3">10K</text>
<text x="124" y="46.3">0603</text>
<text x="130" y="46.3">0.1%</text>
<text x="196.7" y="47" transform="rotate(-90 196.7 47)">0603</text>
<text x="201.7" y="43">BZX84-C12_215</text>
<text x="250.7" y="42.8">GND</text>
<text x="257.3" y="42.8">+BATT</text>
<text x="132.6" y="52.9">GND</text>
<text x="183.9" y="52.9">GND</text>
<text x="194.7" y="48.3" transform="rotate(-90 194.7 48.3)">R1</text>
<text x="196.7" y="51.8" transform="rotate(-90 196.7 51.8)">10K</text>
<text x="79.1" y="65.6">TPS22810DBVR</text>
<text x="250.1" y="65.6">U4</text>
<text x="20.1" y="71">+BATT_prot</text>
<text x="75.4" y="70.7">VIN</text>
<text x="92.4" y="70.7">VOUT</text>
<text x="120.2" y="70.5">+Vout</text>
<text x="198.6" y="67.2">R16</text>
<text x="211.4" y="71.2" transform="rotate(-90 211.4 71.2)">+3V3</text>
<text x="245.4" y="68.2">STLM75DS2F</text>
<text x="267.4" y="69.7">+3V3</text>
<text x="41.3" y="77.3">R6</text>
<text x="50" y="77.3">1uF</text>
<text x="54.7" y="77.3">0603</text>
<text x="57.2" y="72.2">C2</text>
<text x="75.4" y="73.3">GND</text>
<text x="75.4" y="75.8">EN/UVLO</text>
<text x="93.1" y="73.3">QOD</text>
<text x="94.8" y="75.8">CT</text>
<text x="104.4" y="75.3">47K</text>
<text x="107.9" y="77.1">R7</text>
<text x="109.2" y="75.3">0603</text>
<text x="166.9" y="74.5">GND</text>
<text x="194.6" y="72.2">3K</text>
<text x="198.2" y="72.2">0603</text>
<text x="204.2" y="72.2">0.1%</text>
<text x="240.5" y="73.3">SDA</text>
<text x="240.5" y="75.8">SCL</text>
<text x="258.6" y="73.3">VDD</text>
<text x="259.9" y="75.8">A0</text>
<text x="35" y="80.1">10K</text>
<text x="39.9" y="80.1">0603</text>
<text x="64" y="78.3">GND</text>
<text x="240.5" y="78.3">~{OS}/INT</text>
<text x="240.5" y="80.9">GND</text>
<text x="259.9" y="78.3">A1</text>
<text x="259.9" y="80.9">A2</text>
<text x="269.1" y="78.3">+3V3</text>
<text x="274.8" y="80.9">GND</text>
<text x="37.1" y="88.2">BAT54J</text>
<text x="41.4" y="85.2">D3</text>
<text x="58.9" y="84.7">GND</text>
<text x="231.6" y="86">GND</text>
<text x="264.7" y="86">GND</text>
<text x="266.6" y="88.5">C4</text>
<text x="190.5" y="94.8">CN2</text>
<text x="241.6" y="93.8">4.7K</text>
<text x="241.9" y="91.8">R10</text>
<text x="248.8" y="91">+3V3</text>
<text x="262" y="91">100nF</text>
<text x="269.1" y="91">0603</text>
<text x="275" y="91.3">+3V3</text>
<text x="111.7" y="101.4">1.5K</text>
<text x="115.5" y="99.4">R8</text>
<text x="117.2" y="101.4">0603</text>
<text x="179.9" y="99.8" transform="rotate(-90 179.9 99.8)">1</text>
<text x="182.5" y="99.8" transform="rotate(-90 182.5 99.8)">2</text>
<text x="185" y="99.8" transform="rotate(-90 185 99.8)">3</text>
<text x="187.6" y="99.8" transform="rotate(-90 187.6 99.8)">4</text>
<text x="190.5" y="97.4">S4B-XH-A</text>
<text x="202.1" y="97.4">(LF)(SN)</text>
<text x="241.6" y="101.4">4.7K</text>
<text x="241.9" y="99.4">R11</text>
<text x="248.9" y="99.7">+3V3</text>
<text x="257" y="101.2">GND</text>
<text x="25.9" y="105.5">PZ254R-11-02P</text>
<text x="40.4" y="102.5">H5</text>
<text x="46.6" y="102.3" transform="rotate(-90 46.6 102.3)">2</text>
<text x="49.1" y="102.3" transform="rotate(-90 49.1 102.3)">1</text>
<text x="56.4" y="103.7">GND</text>
<text x="110.5" y="107.9">D4</text>
<text x="127.8" y="103.5">+Vout</text>
<text x="191.1" y="107.5" transform="rotate(-90 191.1 107.5)">+3V3</text>
<text x="110.5" y="110.4">RED LED 06033</text>
<text x="174.5" y="113.9">GND</text>
<text x="104.6" y="119">GND</text>
<text x="211.3" y="125.3">ADS1015IDGSR</text>
<text x="217.1" y="122.8">U7</text>
<text x="177" y="130.4">GND</text>
<text x="185.7" y="128.1">10K</text>
<text x="188.6" y="126.1">R12</text>
<text x="190.5" y="128.1">0603</text>
<text x="199.9" y="130.4">ADDR</text>
<text x="233.3" y="130.4">SCL</text>
<text x="263.6" y="131.9">+3V3</text>
<text x="199.9" y="132.9">ALERT/RDY</text>
<text x="199.9" y="135.5">GND</text>
<text x="233.2" y="135.5">VDD</text>
<text x="233.2" y="132.9">SDA</text>
<text x="55.8" y="143.1">U5</text>
<text x="97.3" y="142.8">+Vout</text>
<text x="172.5" y="143.1">100nF</text>
<text x="179.5" y="143.1">0603</text>
<text x="181.6" y="140.6">C6</text>
<text x="192.9" y="143.5" transform="rotate(-90 192.9 143.5)">0603</text>
<text x="199.9" y="138">AIN0</text>
<text x="199.9" y="140.6">AIN1</text>
<text x="232.5" y="138">AIN3</text>
<text x="232.5" y="140.6">AIN2</text>
<text x="244.4" y="143.5" transform="rotate(-90 244.4 143.5)">0603</text>
<text x="252.1" y="141" transform="rotate(-90 252.1 141)">0603</text>
<text x="254.1" y="142.9" transform="rotate(-90 254.1 142.9)">R15</text>
<text x="261.6" y="138">C5</text>
<text x="261.6" y="140.6">10uF</text>
<text x="267.5" y="140.6">0603</text>
<text x="51.6" y="145.6">INA219AIDR</text>
<text x="92.3" y="149.2" transform="rotate(-90 92.3 149.2)">2</text>
<text x="94" y="149.5">R9</text>
<text x="190.9" y="145.5" transform="rotate(-90 190.9 145.5)">R13</text>
<text x="192.9" y="148.4" transform="rotate(-90 192.9 148.4)">10K</text>
<text x="244.4" y="148.4" transform="rotate(-90 244.4 148.4)">10K</text>
<text x="246.5" y="145.5" transform="rotate(-90 246.5 145.5)">R14</text>
<text x="252.1" y="145.8" transform="rotate(-90 252.1 145.8)">10K</text>
<text x="28.4" y="150.7">GND</text>
<text x="28.4" y="153.3">GND</text>
<text x="50" y="150.7">A1</text>
<text x="50" y="153.3">A0</text>
<text x="50" y="155.8">SDA</text>
<text x="59.5" y="150.7">VIN+</text>
<text x="59.5" y="153.3">VIN-</text>
<text x="60.2" y="155.8">GND</text>
<text x="92.3" y="151.9" transform="rotate(-90 92.3 151.9)">1</text>
<text x="94" y="152">CR2010F100KE04</text>
<text x="184.7" y="154.5">GND</text>
<text x="192.3" y="154.5">GND</text>
<text x="239.3" y="155.8">GND</text>
<text x="246.9" y="155.8">GND</text>
<text x="255.8" y="155.8">GND</text>
<text x="50" y="158.3">SCL</text>
<text x="61.8" y="158.3">VS</text>
<text x="66" y="159.9">C3</text>
<text x="73.6" y="158.3">+3V3</text>
<text x="79.2" y="159.9">GND</text>
<text x="97.3" y="158.1">Vout</text>
<text x="58.9" y="164.9">1uF</text>
<text x="63.6" y="164.9">0603</text>
<text x="67.8" y="171.3">GND</text>
<text x="153" y="173.2" transform="rotate(-90 153 173.2)">Vout</text>
<text x="133.1" y="178.7">GND</text>
<text x="153.3" y="183.9" transform="rotate(-90 153.3 183.9)">+</text>
<text x="147.8" y="188.8">4</text>
<text x="153" y="188.8">3</text>
<text x="145.9" y="195.2">XT30PW-M</text>
<text x="149.1" y="192.6">CN1</text>
</g>
<g font-size="1.8" fill="#a90000">
<text x="155.5" y="22.6">3</text>
<text x="163.1" y="22.6">2</text>
<text x="159.8" y="29.9" transform="rotate(-90 159.8 29.9)">1</text>
<text x="193.6" y="30.2">3</text>
<text x="201.2" y="30.2">2</text>
<text x="255" y="33.7" transform="rotate(-90 255 33.7)">1</text>
<text x="257.6" y="33.7" transform="rotate(-90 257.6 33.7)">2</text>
<text x="145.3" y="37.8">2</text>
<text x="148.3" y="41.3" transform="rotate(-90 148.3 41.3)">3</text>
<text x="148.3" y="36.3" transform="rotate(-90 148.3 36.3)">1</text>
<text x="197.9" y="37.5" transform="rotate(-90 197.9 37.5)">1</text>
<text x="73" y="69.6">1</text>
<text x="98.4" y="69.6">6</text>
<text x="177.1" y="68.3">1</text>
<text x="187.3" y="68.3">2</text>
<text x="73" y="72.1">2</text>
<text x="73" y="74.7">3</text>
<text x="98.4" y="72.1">5</text>
<text x="98.4" y="74.7">4</text>
<text x="238.1" y="72.1">1</text>
<text x="238.1" y="74.7">2</text>
<text x="238.1" y="77.2">3</text>
<text x="263.5" y="72.1">8</text>
<text x="263.5" y="74.7">7</text>
<text x="263.5" y="77.2">6</text>
<text x="238.1" y="79.8">4</text>
<text x="263.5" y="79.8">5</text>
<text x="45.5" y="99.8" transform="rotate(-90 45.5 99.8)">2</text>
<text x="48" y="99.8" transform="rotate(-90 48 99.8)">1</text>
<text x="178.8" y="102.3" transform="rotate(-90 178.8 102.3)">1</text>
<text x="181.4" y="102.3" transform="rotate(-90 181.4 102.3)">2</text>
<text x="183.9" y="102.3" transform="rotate(-90 183.9 102.3)">3</text>
<text x="186.4" y="102.3" transform="rotate(-90 186.4 102.3)">4</text>
<text x="197.4" y="129.3">1</text>
<text x="197.4" y="131.8">2</text>
<text x="237.4" y="129.3">10</text>
<text x="238.1" y="131.8">9</text>
<text x="197.4" y="134.4">3</text>
<text x="197.4" y="136.9">4</text>
<text x="238.1" y="134.4">8</text>
<text x="238.1" y="136.9">7</text>
<text x="197.4" y="139.4">5</text>
<text x="238.1" y="139.4">6</text>
<text x="47.6" y="149.6">1</text>
<text x="65.3" y="149.6">8</text>
<text x="91.2" y="146.8" transform="rotate(-90 91.2 146.8)">2</text>
<text x="47.6" y="152.1">2</text>
<text x="47.6" y="154.7">3</text>
<text x="65.3" y="152.1">7</text>
<text x="65.3" y="154.7">6</text>
<text x="91.2" y="154.4" transform="rotate(-90 91.2 154.4)">1</text>
<text x="47.6" y="157.2">4</text>
<text x="65.3" y="157.2">5</text>
<text x="149.6" y="181" transform="rotate(-90 149.6 181)">1</text>
<text x="152.1" y="181" transform="rotate(-90 152.1 181)">2</text>
<text x="145.3" y="187.7">4</text>
<text x="155.5" y="187.7">3</text>
</g>
<g font-size="1.8" fill="#840084">
<text x="218.4" y="39">~</text>
<text x="64.8" y="77.1">~</text>
<text x="73.7" y="164.7">~</text>
</g>
<g font-size="1.8" fill="#0f0f0f">
<text x="193" y="75.9">Battery_Temperature_1</text>
<text x="153.5" y="136.8">Battery_Temperature_1</text>
</g>
<g font-size="1.4" fill="#a90000">
<text x="205.5" y="33.6" transform="rotate(-90 205.5 33.6)">3</text>
<text x="205.5" y="38.7" transform="rotate(-90 205.5 38.7)">1</text>
</g>
</svg>
